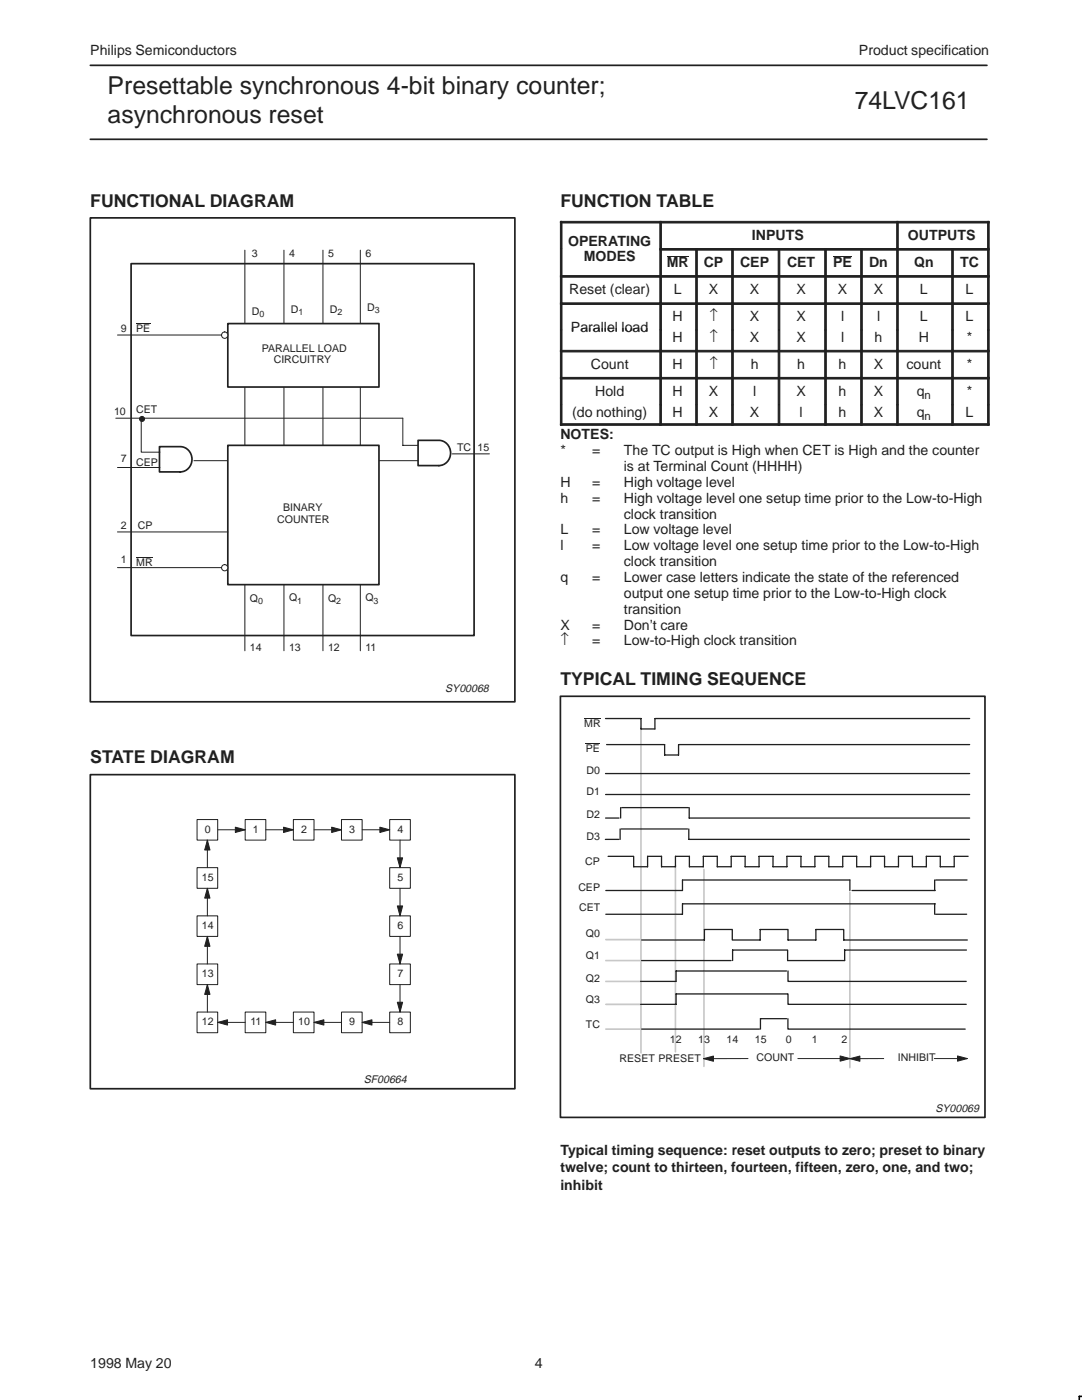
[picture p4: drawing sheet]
<svg xmlns="http://www.w3.org/2000/svg" width="216mm" height="279mm" viewBox="0 0 216 279" stroke-linecap="round" stroke-linejoin="round" font-family="sans-serif">
<path d="M18 13h178.9M18 27.8h178.9M18 43.5h84.7v96.6h-84.7z" fill="none" stroke="#231f20" stroke-width=".34"/>
<path d="M48.9 49.9v80M56.7 49.9v80M64.4 49.9v80M71.9 49.9v80M38.7 91.9h49.5M80.4 83.5v5.4h5.7M23.4 113.3h22.1" fill="none" stroke="#231f20" stroke-width=".2"/>
<path d="M45.5 64.6h30.1v12.6h-30.1z" fill-rule="evenodd" fill="#fff"/>
<path d="M45.5 64.6h30.1v12.6h-30.1z" fill="none" stroke="#231f20" stroke-width=".34"/>
<path d="M83.4 87.9h4.2a2.53 2.53 0 0 1 2.3 2.5 2.53 2.53 0 0 1-2.3 2.5h-4.2z" fill-rule="evenodd" fill="#fff"/>
<path d="M83.4 87.9h4.2a2.53 2.53 0 0 1 2.3 2.5 2.53 2.53 0 0 1-2.3 2.5h-4.2z" fill="none" stroke="#231f20" stroke-width=".34"/>
<path d="M31.8 89.1h4.2a2.53 2.53 0 0 1 2.3 2.6 2.53 2.53 0 0 1-2.3 2.5h-4.2z" fill-rule="evenodd" fill="#fff"/>
<path d="M31.8 89.1h4.2a2.53 2.53 0 0 1 2.3 2.6 2.53 2.53 0 0 1-2.3 2.5h-4.2z" fill="none" stroke="#231f20" stroke-width=".34"/>
<path d="M45.5 88.9h30.1v27.8h-30.1z" fill-rule="evenodd" fill="#fff"/>
<path d="M45.5 88.9h30.1v27.8h-30.1z" fill="none" stroke="#231f20" stroke-width=".34"/>
<path d="M23.1 83.5h57.3M23.4 93.3h8.5M28.2 83.8v6.4h3.7M90.2 90.6h7.5" fill="none" stroke="#231f20" stroke-width=".2"/>
<circle cx="28.3" cy="83.6" r=".5" fill="#231f20" stroke="#231f20" stroke-width=".2"/>
<circle cx="44.8" cy="113.3" r=".62" fill="#fff"/>
<g fill="none" stroke="#231f20" stroke-width=".2">
<path d="M23.4 66.9h22.1"/>
<circle cx="44.8" cy="113.3" r=".62"/>
</g>
<circle cx="44.8" cy="66.9" r=".63" fill="#fff"/>
<g fill="none" stroke="#231f20" stroke-width=".2">
<path d="M133 51.1h4.4M166.2 51.1h3.8M27.2 64.5h2.8M23.4 106.2h22.1M27.2 111.3h3.3M116.6 143.5h3.3M116.9 148.4h2.8M39.3 173.2h4.1v4.1h-4.1zM39.3 163.6h4.1v4.1h-4.1zM41.4 167.7v5.5M41.4 177.3v5.5M43.4 165.6h5.5"/>
<path d="M48.9 163.6h4.1v4.1h-4.1zM53 165.6h5.5M58.5 163.6h4.2v4.1h-4.2zM62.7 165.6h5.4M68.1 163.6h4.2v4.1h-4.2zM72.3 165.6h5.5M77.8 173.2h4.1v4.1h-4.1zM77.8 163.6h4.1v4.1h-4.1zM79.8 167.7v5.5M79.8 177.3v5.5M39.3 192.4h4.1v4.1h-4.1zM39.3 182.8h4.1v4.1h-4.1z"/>
<path d="M41.4 186.9v5.5M41.4 196.5v5.5M77.8 192.4h4.1v4.1h-4.1zM77.8 182.8h4.1v4.1h-4.1zM79.8 186.9v5.5M79.8 196.5v5.5M39.3 202h4.1v4.1h-4.1zM43.4 204h5.5M48.9 202h4.1v4.1h-4.1zM53 204h5.5M58.5 202h4.2v4.1h-4.2zM62.7 204h5.4"/>
<path d="M68.1 202h4.2v4.1h-4.2zM72.3 204h5.5M77.8 202h4.1v4.1h-4.1zM149.3 211.3h-8.9M159.2 211.3h17.1M186.4 211.3h6.6"/>
<circle cx="44.8" cy="66.9" r=".63"/>
</g>
<path d="M26.2 52.6h68.4v74.2h-68.4zM111.8 139h84.7v84h-84.7zM18 154.6h84.7v62.7h-84.7z" fill="none" stroke="#231f20" stroke-width=".34"/>
<g fill="#231f20" stroke="#231f20" stroke-width=".2">
<path d="M79.3 200h1l-.5 2z"/>
<path d="M79.3 190.4h1l-.5 2z"/>
<path d="M79.3 180.8h1l-.5 2z"/>
<path d="M79.3 171.2h1l-.5 2z"/>
<path d="M43.4 204l2-.5v1.1z"/>
<path d="M53 204l2-.5v1.1z"/>
<path d="M62.7 204l1.9-.5v1.1z"/>
<path d="M72.3 204l1.9-.5v1.1z"/>
<path d="M41.4 196.5l.5 2h-1.1z"/>
<path d="M41.4 186.9l.5 2h-1.1z"/>
<path d="M41.4 177.3l.5 1.9h-1.1z"/>
<path d="M41.4 167.7l.5 1.9h-1.1z"/>
<path d="M47 165.1l1.9 .5-1.9 .5z"/>
<path d="M56.6 165.1l1.9 .5-1.9 .5z"/>
<path d="M66.2 165.1l1.9 .5-1.9 .5z"/>
<path d="M75.8 165.1l2 .5-2 .5z"/>
<path d="M191.1 210.7l1.9 .6-1.9 .5z"/>
<path d="M169.6 211.3l2-.5v1z"/>
<path d="M167.6 210.7l2 .6-2 .5z"/>
<path d="M140.4 211.3l2-.5v1z"/>
<path d="M111.8 44.2h.3v5.4h-.3z" fill-rule="evenodd"/>
<path d="M111.8 44.2h19.8v.3h-19.8z" fill-rule="evenodd"/>
<path d="M131.7 44.2h.3v5.4h-.3z" fill-rule="evenodd"/>
<path d="M131.7 44.2h47.2v.3h-47.2z" fill-rule="evenodd"/>
<path d="M178.9 44.2h.3v5.4h-.3z" fill-rule="evenodd"/>
<path d="M197.1 44.2h.3v5.4h-.3z" fill-rule="evenodd"/>
<path d="M178.9 44.2h18.5v.3h-18.5z" fill-rule="evenodd"/>
<path d="M111.8 49.6h.3v5.4h-.3z" fill-rule="evenodd"/>
<path d="M131.7 49.6h.3v5.4h-.3z" fill-rule="evenodd"/>
<path d="M131.7 49.6h7.1v.3h-7.1z" fill-rule="evenodd"/>
<path d="M138.8 49.6h.3v5.4h-.3z" fill-rule="evenodd"/>
<path d="M138.8 49.6h7.2v.3h-7.2z" fill-rule="evenodd"/>
<path d="M146 49.6h.3v5.4h-.3z" fill-rule="evenodd"/>
<path d="M146 49.6h9.3v.3h-9.3z" fill-rule="evenodd"/>
<path d="M155.3 49.6h.3v5.4h-.3z" fill-rule="evenodd"/>
<path d="M155.3 49.6h9.2v.3h-9.2z" fill-rule="evenodd"/>
<path d="M164.6 49.6h.3v5.4h-.3z" fill-rule="evenodd"/>
<path d="M164.6 49.6h7.1v.3h-7.1z" fill-rule="evenodd"/>
<path d="M171.7 49.6h.4v5.4h-.4z" fill-rule="evenodd"/>
<path d="M171.7 49.6h7.2v.3h-7.2z" fill-rule="evenodd"/>
<path d="M178.9 49.6h.3v5.4h-.3z" fill-rule="evenodd"/>
<path d="M178.9 49.6h11v.3h-11z" fill-rule="evenodd"/>
<path d="M189.9 49.6h.3v5.4h-.3z" fill-rule="evenodd"/>
<path d="M197.1 49.6h.3v5.4h-.3z" fill-rule="evenodd"/>
<path d="M189.9 49.6h7.5v.3h-7.5z" fill-rule="evenodd"/>
<path d="M111.8 55h.3v5.4h-.3z" fill-rule="evenodd"/>
<path d="M111.8 55h19.8v.3h-19.8z" fill-rule="evenodd"/>
<path d="M131.7 55h.3v5.4h-.3z" fill-rule="evenodd"/>
<path d="M131.7 55h7.1v.3h-7.1z" fill-rule="evenodd"/>
<path d="M138.8 55h.3v5.4h-.3z" fill-rule="evenodd"/>
<path d="M138.8 55h7.2v.3h-7.2z" fill-rule="evenodd"/>
<path d="M146 55h.3v5.4h-.3z" fill-rule="evenodd"/>
<path d="M146 55h9.3v.3h-9.3z" fill-rule="evenodd"/>
<path d="M155.3 55h.3v5.4h-.3z" fill-rule="evenodd"/>
<path d="M155.3 55h9.2v.3h-9.2z" fill-rule="evenodd"/>
<path d="M164.6 55h.3v5.4h-.3z" fill-rule="evenodd"/>
<path d="M164.6 55h7.1v.3h-7.1z" fill-rule="evenodd"/>
<path d="M171.7 55h.4v5.4h-.4z" fill-rule="evenodd"/>
<path d="M171.7 55h7.2v.3h-7.2z" fill-rule="evenodd"/>
<path d="M178.9 55h.3v5.4h-.3z" fill-rule="evenodd"/>
<path d="M178.9 55h11v.3h-11z" fill-rule="evenodd"/>
<path d="M189.9 55h.3v5.4h-.3z" fill-rule="evenodd"/>
<path d="M197.1 55h.3v5.4h-.3z" fill-rule="evenodd"/>
<path d="M189.9 55h7.5v.3h-7.5z" fill-rule="evenodd"/>
<path d="M111.8 60.4h.3v5.4h-.3z" fill-rule="evenodd"/>
<path d="M111.8 60.4h19.8v.4h-19.8z" fill-rule="evenodd"/>
<path d="M131.7 60.4h.3v5.4h-.3z" fill-rule="evenodd"/>
<path d="M131.7 60.4h7.1v.4h-7.1z" fill-rule="evenodd"/>
<path d="M138.8 60.4h.3v5.4h-.3z" fill-rule="evenodd"/>
<path d="M138.8 60.4h7.2v.4h-7.2z" fill-rule="evenodd"/>
<path d="M146 60.4h.3v5.4h-.3z" fill-rule="evenodd"/>
<path d="M146 60.4h9.3v.4h-9.3z" fill-rule="evenodd"/>
<path d="M155.3 60.4h.3v5.4h-.3z" fill-rule="evenodd"/>
<path d="M155.3 60.4h9.2v.4h-9.2z" fill-rule="evenodd"/>
<path d="M164.6 60.4h.3v5.4h-.3z" fill-rule="evenodd"/>
<path d="M164.6 60.4h7.1v.4h-7.1z" fill-rule="evenodd"/>
<path d="M171.7 60.4h.4v5.4h-.4z" fill-rule="evenodd"/>
<path d="M171.7 60.4h7.2v.4h-7.2z" fill-rule="evenodd"/>
<path d="M178.9 60.4h.3v5.4h-.3z" fill-rule="evenodd"/>
<path d="M178.9 60.4h11v.4h-11z" fill-rule="evenodd"/>
<path d="M189.9 60.4h.3v5.4h-.3z" fill-rule="evenodd"/>
<path d="M197.1 60.4h.3v5.4h-.3z" fill-rule="evenodd"/>
<path d="M189.9 60.4h7.5v.4h-7.5z" fill-rule="evenodd"/>
<path d="M111.8 65.9h.3v4h-.3z" fill-rule="evenodd"/>
<path d="M131.7 65.9h.3v4h-.3z" fill-rule="evenodd"/>
<path d="M138.8 65.9h.3v4h-.3z" fill-rule="evenodd"/>
<path d="M146 65.9h.3v4h-.3z" fill-rule="evenodd"/>
<path d="M155.3 65.9h.3v4h-.3z" fill-rule="evenodd"/>
<path d="M164.6 65.9h.3v4h-.3z" fill-rule="evenodd"/>
<path d="M171.7 65.9h.4v4h-.4z" fill-rule="evenodd"/>
<path d="M178.9 65.9h.3v4h-.3z" fill-rule="evenodd"/>
<path d="M189.9 65.9h.3v4h-.3z" fill-rule="evenodd"/>
<path d="M197.1 65.9h.3v4h-.3z" fill-rule="evenodd"/>
<path d="M111.8 69.9h.3v5.4h-.3z" fill-rule="evenodd"/>
<path d="M111.8 69.9h19.8v.3h-19.8z" fill-rule="evenodd"/>
<path d="M131.7 69.9h.3v5.4h-.3z" fill-rule="evenodd"/>
<path d="M131.7 69.9h7.1v.3h-7.1z" fill-rule="evenodd"/>
<path d="M138.8 69.9h.3v5.4h-.3z" fill-rule="evenodd"/>
<path d="M138.8 69.9h7.2v.3h-7.2z" fill-rule="evenodd"/>
<path d="M146 69.9h.3v5.4h-.3z" fill-rule="evenodd"/>
<path d="M146 69.9h9.3v.3h-9.3z" fill-rule="evenodd"/>
<path d="M155.3 69.9h.3v5.4h-.3z" fill-rule="evenodd"/>
<path d="M155.3 69.9h9.2v.3h-9.2z" fill-rule="evenodd"/>
<path d="M164.6 69.9h.3v5.4h-.3z" fill-rule="evenodd"/>
<path d="M164.6 69.9h7.1v.3h-7.1z" fill-rule="evenodd"/>
<path d="M171.7 69.9h.4v5.4h-.4z" fill-rule="evenodd"/>
<path d="M171.7 69.9h7.2v.3h-7.2z" fill-rule="evenodd"/>
<path d="M178.9 69.9h.3v5.4h-.3z" fill-rule="evenodd"/>
<path d="M178.9 69.9h11v.3h-11z" fill-rule="evenodd"/>
<path d="M189.9 69.9h.3v5.4h-.3z" fill-rule="evenodd"/>
<path d="M197.1 69.9h.3v5.4h-.3z" fill-rule="evenodd"/>
<path d="M189.9 69.9h7.5v.3h-7.5z" fill-rule="evenodd"/>
<path d="M111.8 75.3h.3v5.4h-.3z" fill-rule="evenodd"/>
<path d="M111.8 75.3h19.8v.3h-19.8z" fill-rule="evenodd"/>
<path d="M131.7 75.3h.3v5.4h-.3z" fill-rule="evenodd"/>
<path d="M131.7 75.3h7.1v.3h-7.1z" fill-rule="evenodd"/>
<path d="M138.8 75.3h.3v5.4h-.3z" fill-rule="evenodd"/>
<path d="M138.8 75.3h7.2v.3h-7.2z" fill-rule="evenodd"/>
<path d="M146 75.3h.3v5.4h-.3z" fill-rule="evenodd"/>
<path d="M146 75.3h9.3v.3h-9.3z" fill-rule="evenodd"/>
<path d="M155.3 75.3h.3v5.4h-.3z" fill-rule="evenodd"/>
<path d="M155.3 75.3h9.2v.3h-9.2z" fill-rule="evenodd"/>
<path d="M164.6 75.3h.3v5.4h-.3z" fill-rule="evenodd"/>
<path d="M164.6 75.3h7.1v.3h-7.1z" fill-rule="evenodd"/>
<path d="M171.7 75.3h.4v5.4h-.4z" fill-rule="evenodd"/>
<path d="M171.7 75.3h7.2v.3h-7.2z" fill-rule="evenodd"/>
<path d="M178.9 75.3h.3v5.4h-.3z" fill-rule="evenodd"/>
<path d="M178.9 75.3h11v.3h-11z" fill-rule="evenodd"/>
<path d="M189.9 75.3h.3v5.4h-.3z" fill-rule="evenodd"/>
<path d="M197.1 75.3h.3v5.4h-.3z" fill-rule="evenodd"/>
<path d="M189.9 75.3h7.5v.3h-7.5z" fill-rule="evenodd"/>
<path d="M111.8 80.8h.3v4.1h-.3z" fill-rule="evenodd"/>
<path d="M111.8 84.6h19.8v.3h-19.8z" fill-rule="evenodd"/>
<path d="M131.7 80.8h.3v4.1h-.3z" fill-rule="evenodd"/>
<path d="M131.7 84.6h7.1v.3h-7.1z" fill-rule="evenodd"/>
<path d="M138.8 80.8h.3v4.1h-.3z" fill-rule="evenodd"/>
<path d="M138.8 84.6h7.2v.3h-7.2z" fill-rule="evenodd"/>
<path d="M146 80.8h.3v4.1h-.3z" fill-rule="evenodd"/>
<path d="M146 84.6h9.3v.3h-9.3z" fill-rule="evenodd"/>
<path d="M155.3 80.8h.3v4.1h-.3z" fill-rule="evenodd"/>
<path d="M155.3 84.6h9.2v.3h-9.2z" fill-rule="evenodd"/>
<path d="M164.6 80.8h.3v4.1h-.3z" fill-rule="evenodd"/>
<path d="M164.6 84.6h7.1v.3h-7.1z" fill-rule="evenodd"/>
<path d="M171.7 80.8h.4v4.1h-.4z" fill-rule="evenodd"/>
<path d="M171.7 84.6h7.2v.3h-7.2z" fill-rule="evenodd"/>
<path d="M178.9 80.8h.3v4.1h-.3z" fill-rule="evenodd"/>
<path d="M178.9 84.6h11v.3h-11z" fill-rule="evenodd"/>
<path d="M189.9 80.8h.3v4.1h-.3z" fill-rule="evenodd"/>
<path d="M197.1 80.8h.3v4.1h-.3z" fill-rule="evenodd"/>
<path d="M189.9 84.6h7.5v.3h-7.5z" fill-rule="evenodd"/>
</g>
<path d="M127.9 145.2v64.9M134.8 172.7v37.2M140.5 173.5v39.3M169.6 178.1v35M120.9 187.5h6.9M120.9 191.7h7.1M120.9 195.9h6.9M120.9 205.4h6.9M120.9 200.4h6.9" fill="none" stroke="#c7c8ca" stroke-width=".34"/>
<g fill="none" stroke="#231f20" stroke-width=".26">
<path d="M120.8 143.4h7.1v2.1h2.8v-2.1M120.8 154.4h72.7M120.8 158.6h72.7M121 148.6h11.6v2.1h2.8v-2.1M130.7 143.4h62.8M135.5 148.6h58M120.8 167.5h2.7M120.8 163.3h2.7M120.9 177.7h15.3v-2.1h33.4v2.1M121.3 170.9h5.1v2.1h2.8v-2.1h2.8v2.1h2.8v-2.1h2.8v2.1h2.7v-2.1h2.8v2.1h2.8v-2.1h2.8v2.1h2.8v-2.1h2.7v2.1h2.8v-2.1h2.8v2.1h2.8v-2.1h2.8v2.1h2.8v-2.1h2.7v2.1h2.8v-2.1h2.8v2.1h2.8v-2.1h2.8v2.1h2.7v-2.1h2.8v2.1h2.8v-2.1h2.8M123.7 165.4v2.1M123.8 161.2v2.1"/>
<path d="M124 165.4h13.2M124.1 161.2h13.2M137.4 165.4v2.1M137.5 161.2v2.1h56M137.5 167.5h55.9M170 177.7h16.6M186.5 175.6v2.1M186.7 175.6h6.3M128 191.7h17.9M128 187.6h12.6v-2.1h5.5v2.1h5.6v-2.1h5.5v2.1h5.6v-2.1h5.6v2.1h24.6M156.9 193.8h-22v2.1h-7.1M157.1 198.4h-22.2v2h-7.1"/>
<path d="M157.2 193.8v2.1h35.6M157.2 198.4v2h35.6M168.5 189.6h24.3M168.5 189.6v2.1h-11.3v-2.1h-11v2.1M186.5 180.4v2.1M186.6 180.4h-50.4v2.1h-15.3M186.7 182.5h6.2M128 205.4h23.5M156.9 203.3h-5.2v2.1M157.2 203.3v2.1h35.4"/>
</g>
<path d="M215.9 278.7h-.5v.7" fill="none" stroke="#000" stroke-width=".32"/>
<g font-size="4.9" fill="#231f20">
<text x="21.5" y="18.8">Presettable synchronous 4-bit binary counter;</text>
<text x="170.5" y="21.8">74LVC161</text>
<text x="21.5" y="24.5">asynchronous reset</text>
</g>
<g font-size="3.5" fill="#231f20">
<text x="18" y="41.2">FUNCTIONAL DIAGRAM</text>
<text x="111.8" y="41.2">FUNCTION TABLE</text>
<text x="111.8" y="136.7">TYPICAL TIMING SEQUENCE</text>
<text x="18" y="152.4">STATE DIAGRAM</text>
</g>
<g font-size="2.8" fill="#231f20">
<text x="18" y="10.9">Philips Semiconductors</text>
<text x="171.4" y="10.9">Product specification</text>
<text x="150" y="47.9">INPUTS</text>
<text x="181.2" y="47.9">OUTPUTS</text>
<text x="113.4" y="49">OPERATING</text>
<text x="116.5" y="52.1">MODES</text>
<text x="133" y="53.3">MR</text>
<text x="140.4" y="53.3">CP</text>
<text x="147.7" y="53.3">CEP</text>
<text x="157" y="53.3">CET</text>
<text x="166.2" y="53.3">PE</text>
<text x="173.4" y="53.3">Dn</text>
<text x="182.4" y="53.3">Qn</text>
<text x="191.6" y="53.3">TC</text>
<text x="113.6" y="58.7">Reset (clear)</text>
<text x="134.4" y="58.7">L</text>
<text x="141.4" y="58.7">X</text>
<text x="149.6" y="58.7">X</text>
<text x="158.9" y="58.7">X</text>
<text x="167.2" y="58.7">X</text>
<text x="174.4" y="58.7">X</text>
<text x="183.6" y="58.7">L</text>
<text x="192.7" y="58.7">L</text>
<text x="134.2" y="64.2">H</text>
<text x="141.5" y="64.2">↑</text>
<text x="149.6" y="64.2">X</text>
<text x="158.9" y="64.2">X</text>
<text x="167.8" y="64.2">l</text>
<text x="175" y="64.2">l</text>
<text x="183.6" y="64.2">L</text>
<text x="192.7" y="64.2">L</text>
<text x="113.9" y="66.3">Parallel load</text>
<text x="134.2" y="68.3">H</text>
<text x="141.5" y="68.3">↑</text>
<text x="149.6" y="68.3">X</text>
<text x="158.9" y="68.3">X</text>
<text x="167.8" y="68.3">l</text>
<text x="174.5" y="68.3">h</text>
<text x="183.3" y="68.3">H</text>
<text x="192.9" y="68.3">*</text>
<text x="117.9" y="73.7">Count</text>
<text x="134.2" y="73.7">H</text>
<text x="141.5" y="73.7">↑</text>
<text x="149.8" y="73.7">h</text>
<text x="159.1" y="73.7">h</text>
<text x="167.3" y="73.7">h</text>
<text x="174.4" y="73.7">X</text>
<text x="180.9" y="73.7">count</text>
<text x="192.9" y="73.7">*</text>
<text x="114.2" y="83.2">(do nothing)</text>
<text x="118.8" y="79.1">Hold</text>
<text x="134.2" y="79.1">H</text>
<text x="134.2" y="83.2">H</text>
<text x="141.4" y="79.1">X</text>
<text x="141.4" y="83.2">X</text>
<text x="149.6" y="83.2">X</text>
<text x="150.3" y="79.1">l</text>
<text x="158.9" y="79.1">X</text>
<text x="159.5" y="83.2">l</text>
<text x="167.3" y="79.1">h</text>
<text x="167.3" y="83.2">h</text>
<text x="174.4" y="79.1">X</text>
<text x="174.4" y="83.2">X</text>
<text x="182.9" y="79.1">q</text>
<text x="182.9" y="83.2">q</text>
<text x="192.7" y="83.2">L</text>
<text x="192.9" y="79.1">*</text>
<text x="111.8" y="87.7">NOTES:</text>
<text x="111.8" y="90.9">*</text>
<text x="118.1" y="90.9">=</text>
<text x="124.5" y="90.9">The TC output is High when CET is High and the counter</text>
<text x="124.5" y="94">is at Terminal Count (HHHH)</text>
<text x="111.8" y="97.2">H</text>
<text x="111.8" y="100.3">h</text>
<text x="118.1" y="97.2">=</text>
<text x="118.1" y="100.3">=</text>
<text x="124.5" y="97.2">High voltage level</text>
<text x="124.5" y="100.3">High voltage level one setup time prior to the Low-to-High</text>
<text x="111.8" y="106.7">L</text>
<text x="118.1" y="106.7">=</text>
<text x="124.5" y="106.7">Low voltage level</text>
<text x="124.5" y="103.5">clock transition</text>
<text x="111.8" y="109.8">l</text>
<text x="118.1" y="109.8">=</text>
<text x="124.5" y="109.8">Low voltage level one setup time prior to the Low-to-High</text>
<text x="124.5" y="113">clock transition</text>
<text x="111.8" y="116.2">q</text>
<text x="118.1" y="116.2">=</text>
<text x="124.5" y="116.2">Lower case letters indicate the state of the referenced</text>
<text x="124.5" y="119.3">output one setup time prior to the Low-to-High clock</text>
<text x="111.8" y="125.6">X</text>
<text x="118.1" y="125.6">=</text>
<text x="124.5" y="125.6">Don’t care</text>
<text x="124.5" y="122.5">transition</text>
<text x="111.8" y="128.8">↑</text>
<text x="118.1" y="128.8">=</text>
<text x="124.5" y="128.8">Low-to-High clock transition</text>
<text x="111.8" y="230.4">Typical timing sequence: reset outputs to zero; preset to binary</text>
<text x="111.8" y="233.9">twelve; count to thirteen, fourteen, fifteen, zero, one, and two;</text>
<text x="111.8" y="237.5">inhibit</text>
<text x="18" y="273">1998 May 20</text>
<text x="106.7" y="273">4</text>
</g>
<g font-size="2.3" fill="#231f20">
<text x="184.5" y="79.7">n</text>
<text x="184.5" y="83.8">n</text>
</g>
<g font-size="2.2" fill="#231f20">
<text x="88.8" y="138">SY00068</text>
<text x="72.6" y="216.2">SF00664</text>
<text x="186.7" y="221.9">SY00069</text>
</g>
<g font-size="2.1" fill="#231f20">
<text x="50.2" y="51.3">3</text>
<text x="57.7" y="51.3">4</text>
<text x="65.5" y="51.3">5</text>
<text x="72.9" y="51.3">6</text>
<text x="50.2" y="62.8">D</text>
<text x="58" y="62.4">D</text>
<text x="65.8" y="62.5">D</text>
<text x="73.3" y="62.1">D</text>
<text x="24.1" y="66.2">9</text>
<text x="27.2" y="66.2">PE</text>
<text x="52.2" y="70.2">PARALLEL LOAD</text>
<text x="54.6" y="72.5">CIRCUITRY</text>
<text x="22.8" y="82.8">10</text>
<text x="27.2" y="82.4">CET</text>
<text x="91.2" y="89.9">TC 15</text>
<text x="24.1" y="92.3">7</text>
<text x="27.2" y="93">CEP</text>
<text x="24.1" y="105.5">2</text>
<text x="27.5" y="105.5">CP</text>
<text x="55.3" y="104.3">COUNTER</text>
<text x="56.5" y="102">BINARY</text>
<text x="24.1" y="112.3">1</text>
<text x="27.2" y="113">MR</text>
<text x="57.7" y="120">Q</text>
<text x="72.9" y="120">Q</text>
<text x="49.9" y="120.1">Q</text>
<text x="65.5" y="120.1">Q</text>
<text x="49.9" y="129.9">14</text>
<text x="57.7" y="129.9">13</text>
<text x="65.5" y="129.9">12</text>
<text x="72.9" y="129.9">11</text>
<text x="116.6" y="145.1">MR</text>
<text x="116.9" y="150.1">PE</text>
<text x="117" y="154.4">D0</text>
<text x="117" y="158.7">D1</text>
<text x="40.9" y="166.2">0</text>
<text x="50.5" y="166.2">1</text>
<text x="60.1" y="166.2">2</text>
<text x="69.7" y="166.2">3</text>
<text x="79.3" y="166.2">4</text>
<text x="117" y="163.3">D2</text>
<text x="117" y="167.6">D3</text>
<text x="116.8" y="172.6">CP</text>
<text x="40.3" y="175.8">15</text>
<text x="79.3" y="175.8">5</text>
<text x="115.4" y="177.7">CEP</text>
<text x="40.3" y="185.4">14</text>
<text x="79.3" y="185.4">6</text>
<text x="115.6" y="181.9">CET</text>
<text x="116.9" y="187">Q0</text>
<text x="116.9" y="191.3">Q1</text>
<text x="40.3" y="195">13</text>
<text x="79.3" y="195">7</text>
<text x="116.9" y="195.9">Q2</text>
<text x="116.9" y="200.2">Q3</text>
<text x="40.3" y="204.6">12</text>
<text x="50" y="204.6">11</text>
<text x="59.5" y="204.6">10</text>
<text x="69.7" y="204.6">9</text>
<text x="79.3" y="204.6">8</text>
<text x="116.9" y="205.1">TC</text>
<text x="133.7" y="208.1">12</text>
<text x="139.3" y="208.1">13</text>
<text x="145" y="208.1">14</text>
<text x="150.6" y="208.1">15</text>
<text x="156.8" y="208.1">0</text>
<text x="162" y="208.1">1</text>
<text x="167.9" y="208.1">2</text>
<text x="123.6" y="212">RESET PRESET</text>
<text x="151" y="211.7">COUNT</text>
<text x="179.2" y="211.7">INHIBIT</text>
</g>
<g font-size="1.8" fill="#231f20">
<text x="51.8" y="63.3">0</text>
<text x="59.5" y="62.9">1</text>
<text x="67.3" y="62.9">2</text>
<text x="74.8" y="62.5">3</text>
<text x="51.5" y="120.5">0</text>
<text x="59.3" y="120.5">1</text>
<text x="67.1" y="120.5">2</text>
<text x="74.6" y="120.5">3</text>
</g>
</svg>
